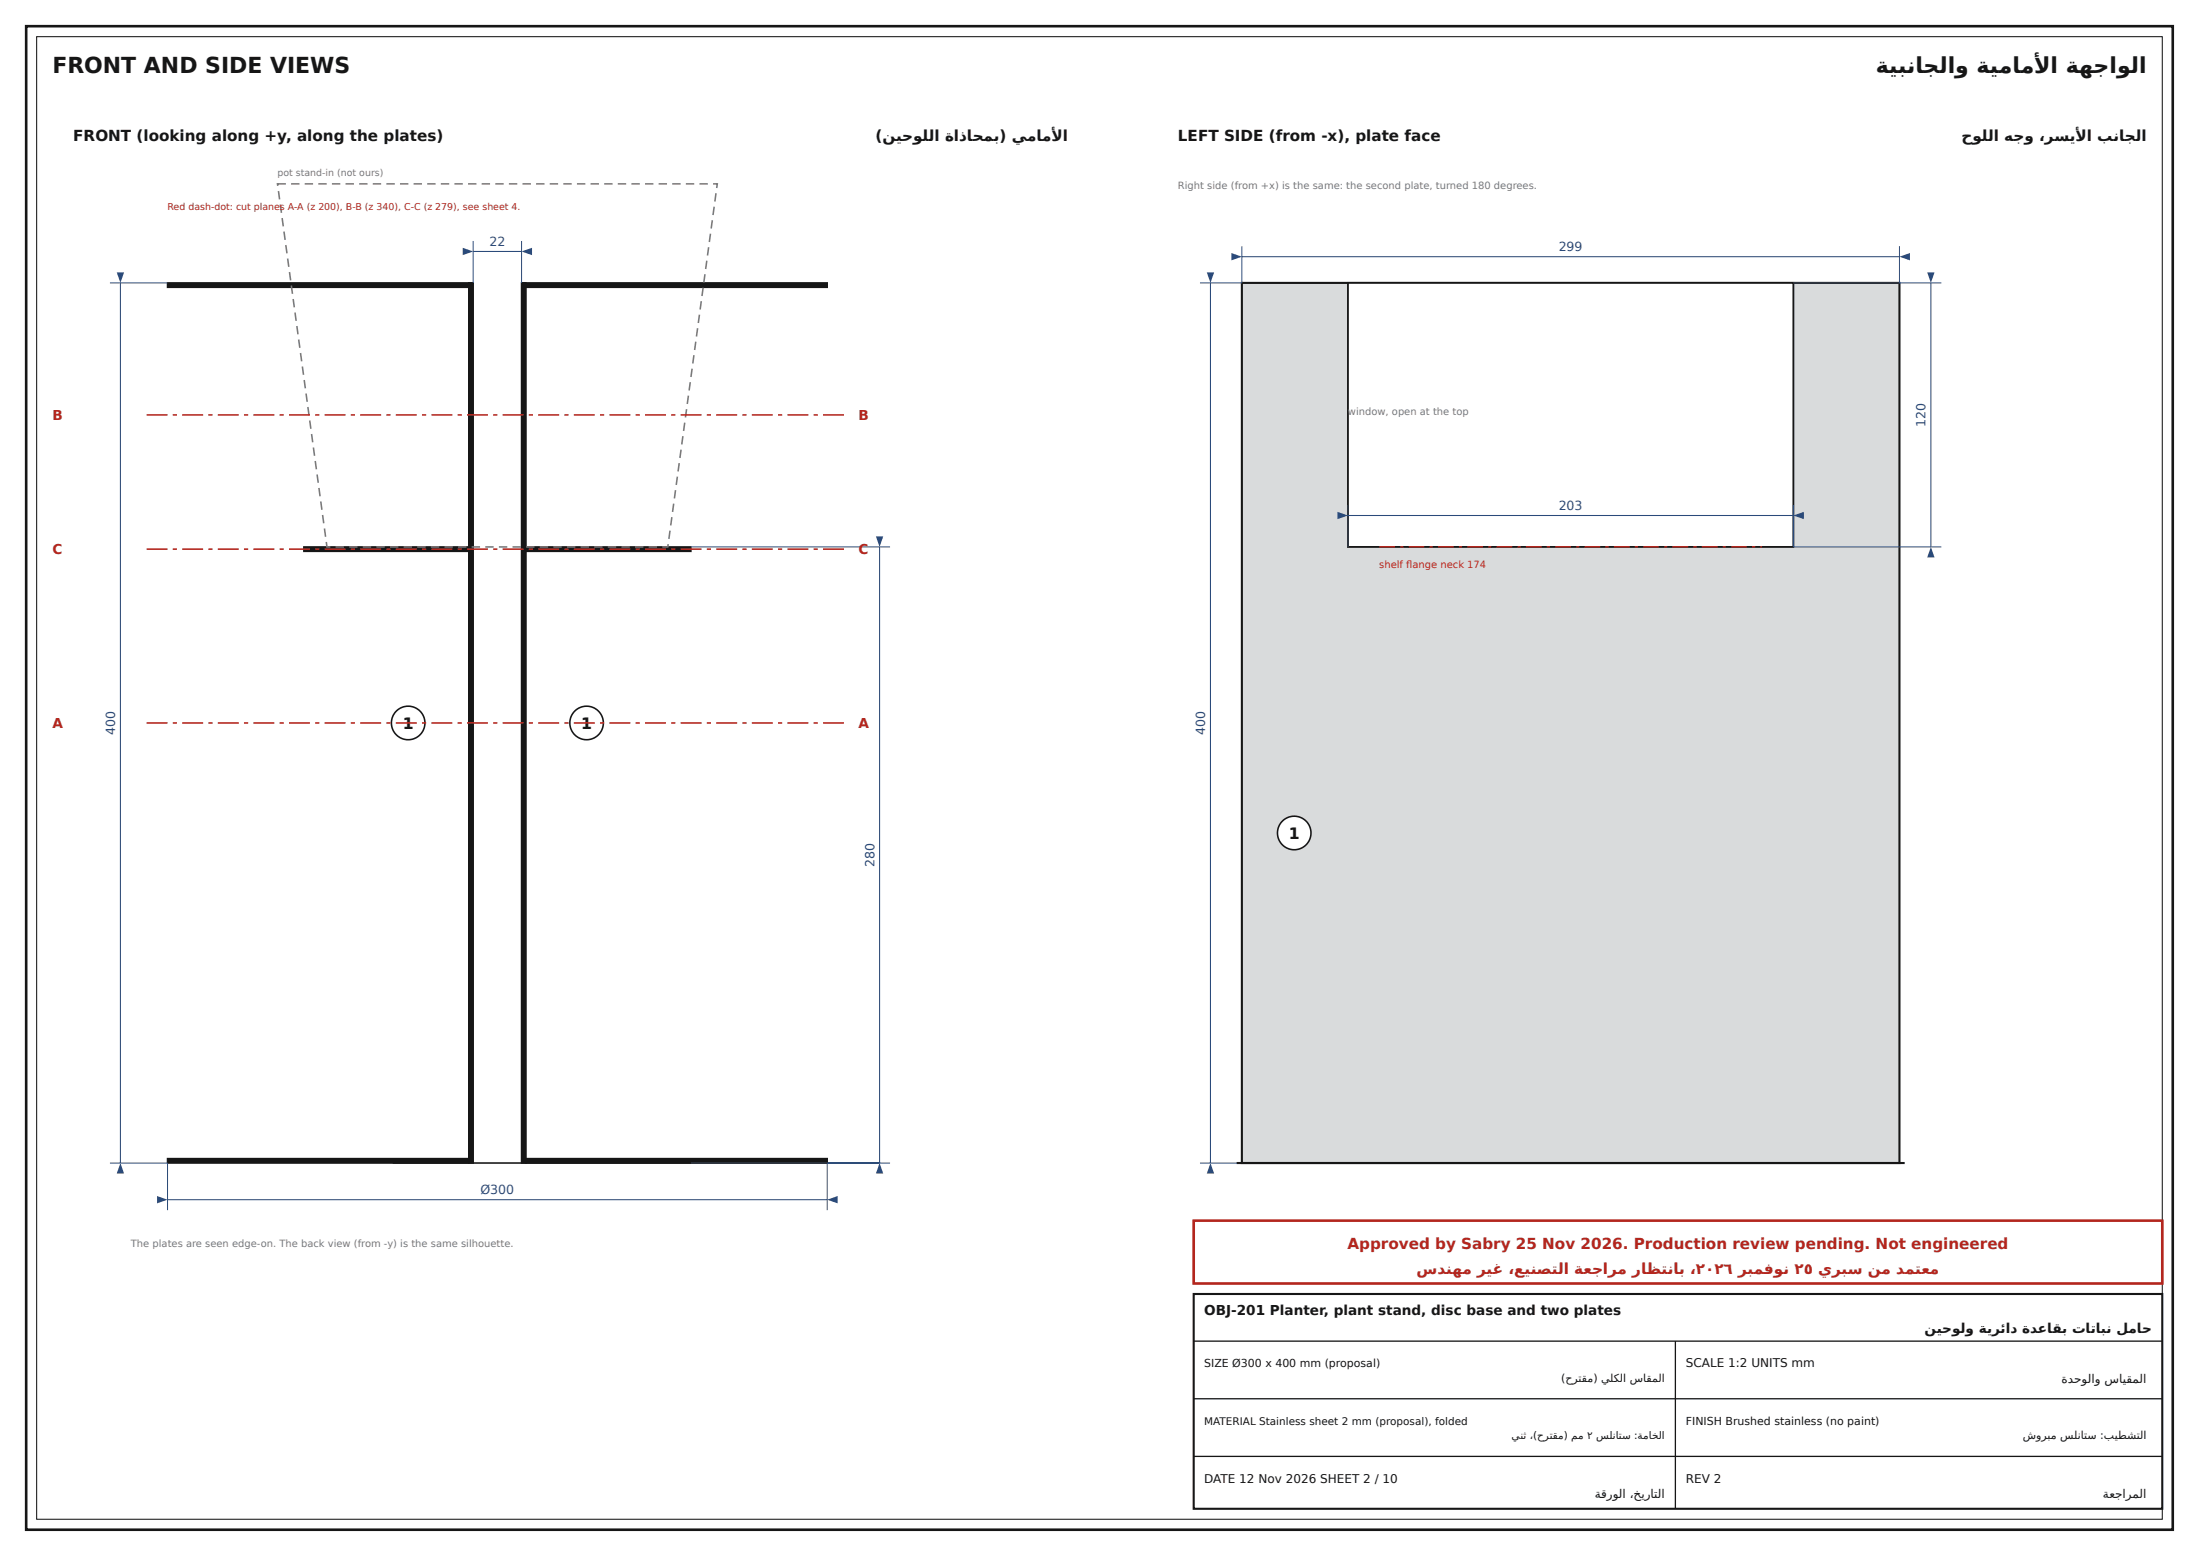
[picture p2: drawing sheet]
<svg xmlns="http://www.w3.org/2000/svg" width="420mm" height="297mm" viewBox="0 0 420 297" stroke-linecap="round" stroke-linejoin="round" font-family="sans-serif">
<path d="M5 5h410v287h-410z" fill="none" stroke="#161616" stroke-width=".5"/>
<path d="M7 7h406v283h-406z" fill="none" stroke="#161616" stroke-width=".2"/>
<path d="M228 247h185v41h-185z" fill="#fff"/>
<path d="M228 247h185v41h-185z" fill="none" stroke="#161616" stroke-width=".4"/>
<path d="M228 256h185M320 256v32M228 267h185M228 278h185" fill="none" stroke="#161616" stroke-width=".25"/>
<path d="M228 233h185v12h-185z" fill="#fff"/>
<path d="M228 233h185v12h-185z" fill="none" stroke="#b3261e" stroke-width=".5"/>
<path d="M89.5 54h.9v168h-.9z" fill="#161616"/>
<path d="M89.5 54h.9v168h-.9z" fill="none" stroke="#161616" stroke-width=".3"/>
<path d="M32 221.2h57.5v.8h-57.5z" fill="#161616"/>
<path d="M32 221.2h57.5v.8h-57.5z" fill="none" stroke="#161616" stroke-width=".3"/>
<path d="M32 54h57.5v.8h-57.5z" fill="#161616"/>
<path d="M32 54h57.5v.8h-57.5z" fill="none" stroke="#161616" stroke-width=".3"/>
<path d="M58 104.4h31.5v.8h-31.5z" fill="#161616"/>
<path d="M58 104.4h31.5v.8h-31.5z" fill="none" stroke="#161616" stroke-width=".3"/>
<path d="M99.6 54h.9v168h-.9z" fill="#161616"/>
<path d="M99.6 54h.9v168h-.9z" fill="none" stroke="#161616" stroke-width=".3"/>
<path d="M100.5 221.2h57.5v.8h-57.5z" fill="#161616"/>
<path d="M100.5 221.2h57.5v.8h-57.5z" fill="none" stroke="#161616" stroke-width=".3"/>
<path d="M100.5 54h57.5v.8h-57.5z" fill="#161616"/>
<path d="M100.5 54h57.5v.8h-57.5z" fill="none" stroke="#161616" stroke-width=".3"/>
<path d="M100.5 104.4h31.5v.8h-31.5z" fill="#161616"/>
<path d="M100.5 104.4h31.5v.8h-31.5z" fill="none" stroke="#161616" stroke-width=".3"/>
<path d="M55.6 35h1.6v.3h-1.6zM58.2 35h1.6v.3h-1.6zM60.8 35h1.6v.3h-1.6zM63.4 35h1.6v.3h-1.6zM66 35h1.6v.3h-1.6zM68.6 35h1.6v.3h-1.6zM71.2 35h1.6v.3h-1.6zM73.8 35h1.6v.3h-1.6zM76.4 35h1.6v.3h-1.6zM79 35h1.6v.3h-1.6zM81.6 35h1.6v.3h-1.6zM84.2 35h1.6v.3h-1.6zM86.8 35h1.6v.3h-1.6zM89.4 35h1.6v.3h-1.6zM92 35h1.6v.3h-1.6zM94.6 35h1.6v.3h-1.6zM97.2 35h1.6v.3h-1.6zM99.8 35h1.6v.3h-1.6zM102.4 35h1.6v.3h-1.6zM105 35h1.6v.3h-1.6zM107.6 35h1.6v.3h-1.6zM110.2 35h1.6v.3h-1.6zM112.8 35h1.6v.3h-1.6zM115.4 35h1.6v.3h-1.6zM118 35h1.6v.3h-1.6zM120.6 35h1.6v.3h-1.6zM123.2 35h1.6v.3h-1.6zM125.8 35h1.6v.3h-1.6zM128.4 35h1.6v.3h-1.6zM131 35h1.6v.3h-1.6zM133.6 35h1.6v.3h-1.6zM136.2 35h1l-.2 .9h-.3l.2-.8h.1v.2h-.8zM136.6 36.9h.3l-.2 1.6-.3-.1zM136.3 39.4l.3 .1-.3 1.6-.3-.1zM135.9 42l.3 .1-.2 1.5h-.3zM135.6 44.6h.3l-.3 1.6h-.3zM135.2 47.2h.3l-.2 1.6h-.3zM134.9 49.7l.2 .1-.2 1.6-.3-.1zM134.5 52.3l.3 .1-.2 1.5h-.3zM134.1 54.9h.3l-.2 1.6h-.3zM133.8 57.5h.3l-.2 1.6h-.3zM133.4 60l.3 .1-.2 1.6-.3-.1zM133.1 62.6l.3 .1-.2 1.6-.3-.1zM132.7 65.2h.3l-.2 1.6h-.3zM132.4 67.8h.3l-.2 1.6h-.3zM132 70.4h.3l-.2 1.6-.3-.1zM131.7 72.9l.3 .1-.2 1.6-.3-.1zM131.3 75.5h.3l-.2 1.6h-.3zM131 78.1h.3l-.2 1.6h-.3zM130.6 80.7h.3l-.2 1.6-.3-.1zM130.3 83.2l.3 .1-.2 1.6-.3-.1zM129.9 85.8l.3 .1-.2 1.5h-.3zM129.6 88.4h.3l-.2 1.6h-.3zM129.2 91h.3l-.2 1.6-.3-.1zM128.9 93.5l.3 .1-.2 1.6-.3-.1zM128.5 96.1l.3 .1-.2 1.5h-.3zM128.2 98.7h.3l-.2 1.6h-.3zM127.8 101.3h.3l-.2 1.6h-.3zM126.5 104.2h1v.2h-.1l.1-.6 .3 .1-.1 .6h-1.2zM123.9 104.2h1.6v.3h-1.6zM121.3 104.2h1.6v.3h-1.6zM118.7 104.2h1.6v.3h-1.6zM116.1 104.2h1.6v.3h-1.6zM113.5 104.2h1.6v.3h-1.6zM110.9 104.2h1.6v.3h-1.6zM108.3 104.2h1.6v.3h-1.6zM105.7 104.2h1.6v.3h-1.6zM103.1 104.2h1.6v.3h-1.6zM100.5 104.2h1.6v.3h-1.6zM97.9 104.2h1.6v.3h-1.6zM95.3 104.2h1.6v.3h-1.6zM92.7 104.2h1.6v.3h-1.6zM90.1 104.2h1.6v.3h-1.6zM87.5 104.2h1.6v.3h-1.6zM84.9 104.2h1.6v.3h-1.6zM82.3 104.2h1.6v.3h-1.6zM79.7 104.2h1.6v.3h-1.6zM77.1 104.2h1.6v.3h-1.6zM74.5 104.2h1.6v.3h-1.6zM71.9 104.2h1.6v.3h-1.6zM69.3 104.2h1.6v.3h-1.6zM66.7 104.2h1.6v.3h-1.6zM64.1 104.2h1.6v.3h-1.6zM62.2 103.5l.3-.1 .1 1h-.2v-.2h.7v.3h-.8zM61.8 100.9h.3l.2 1.5-.3 .1zM61.5 98.3h.3l.2 1.6h-.3zM61.1 95.7h.3l.2 1.6h-.3zM60.8 93.2l.3-.1 .2 1.6-.3 .1zM60.4 90.6l.3-.1 .2 1.6-.3 .1zM60.1 88h.3l.2 1.6h-.3zM59.7 85.4h.3l.2 1.6h-.3zM59.4 82.9l.3-.1 .2 1.6h-.3zM59 80.3l.3-.1 .2 1.6-.3 .1zM58.7 77.7h.3l.2 1.6h-.3zM58.3 75.1h.3l.2 1.6h-.3zM58 72.6l.3-.1 .2 1.6h-.3zM57.6 70l.3-.1 .2 1.6-.3 .1zM57.3 67.4h.3l.2 1.5-.3 .1zM56.9 64.8h.3l.2 1.6h-.3zM56.6 62.3l.2-.1 .3 1.6h-.3zM56.2 59.7l.3-.1 .2 1.6-.3 .1zM55.8 57.1h.3l.3 1.5-.3 .1zM55.5 54.5h.3l.2 1.6h-.3zM55.1 51.9h.3l.3 1.6h-.3zM54.8 49.4l.3-.1 .2 1.6-.3 .1zM54.4 46.8h.3l.3 1.5-.3 .1zM54.1 44.2h.3l.2 1.6h-.3zM53.7 41.6h.3l.3 1.6h-.3zM53.4 39.1l.3-.1 .2 1.6-.3 .1zM53 36.5l.3-.1 .3 1.6-.3 .1zM52.8 35h1.8v.3h-1.6v-.2h.1l.1 .4h-.3z" fill="#7a7a7a"/>
<path d="M75 222h93" fill="none" stroke="#161616" stroke-width=".3"/>
<path d="M23 54v168" fill="none" stroke="#2a4a7a" stroke-width=".2"/>
<g fill="#2a4a7a">
<path d="M22.3 52h1.4l-.7 2z"/>
<path d="M23 222l.7 2h-1.4z"/>
</g>
<path d="M21 54h11M21 222h11" fill="none" stroke="#2a4a7a" stroke-width=".19"/>
<path d="M168 104.4v117.6" fill="none" stroke="#2a4a7a" stroke-width=".2"/>
<g fill="#2a4a7a">
<path d="M167.3 102.4h1.4l-.7 2z"/>
<path d="M168 222l.7 2h-1.4z"/>
</g>
<path d="M132 104.4h38M132 222h38" fill="none" stroke="#2a4a7a" stroke-width=".19"/>
<path d="M32 229h126" fill="none" stroke="#2a4a7a" stroke-width=".2"/>
<g fill="#2a4a7a">
<path d="M30 228.3l2 .7-2 .7z"/>
<path d="M158 229l2-.7v1.4z"/>
</g>
<path d="M32 222v9M158 222v9" fill="none" stroke="#2a4a7a" stroke-width=".19"/>
<path d="M90.4 48h9.2" fill="none" stroke="#2a4a7a" stroke-width=".2"/>
<g fill="#2a4a7a">
<path d="M88.4 47.3l2 .7-2 .7z"/>
<path d="M99.6 48l2-.7v1.4z"/>
</g>
<path d="M90.4 46v8M99.6 46v8" fill="none" stroke="#2a4a7a" stroke-width=".19"/>
<circle cx="78" cy="138" r="3.2" fill="#fff"/>
<circle cx="78" cy="138" r="3.2" fill="none" stroke="#161616" stroke-width=".3"/>
<circle cx="112" cy="138" r="3.2" fill="#fff"/>
<circle cx="112" cy="138" r="3.2" fill="none" stroke="#161616" stroke-width=".3"/>
<g fill="#b3261e">
<path d="M28 137.8h4v.3h-4zM33 137.8h.8v.3h-.8zM34.8 137.8h4v.3h-4zM39.8 137.8h.8v.3h-.8zM41.6 137.8h4v.3h-4zM46.6 137.8h.8v.3h-.8zM48.4 137.8h4v.3h-4zM53.4 137.8h.8v.3h-.8zM55.2 137.8h4v.3h-4zM60.2 137.8h.8v.3h-.8zM62 137.8h4v.3h-4zM67 137.8h.8v.3h-.8zM68.8 137.8h4v.3h-4zM73.8 137.8h.8v.3h-.8zM75.6 137.8h4v.3h-4zM80.6 137.8h.8v.3h-.8zM82.4 137.8h4v.3h-4zM87.4 137.8h.8v.3h-.8zM89.2 137.8h4v.3h-4zM94.2 137.8h.8v.3h-.8zM96 137.8h4v.3h-4zM101 137.8h.8v.3h-.8zM102.8 137.8h4v.3h-4zM107.8 137.8h.8v.3h-.8zM109.6 137.8h4v.3h-4zM114.6 137.8h.8v.3h-.8zM116.4 137.8h4v.3h-4zM121.4 137.8h.8v.3h-.8zM123.2 137.8h4v.3h-4zM128.2 137.8h.8v.3h-.8zM130 137.8h4v.3h-4zM135 137.8h.8v.3h-.8zM136.8 137.8h4v.3h-4zM141.8 137.8h.8v.3h-.8zM143.6 137.8h4v.3h-4zM148.6 137.8h.8v.3h-.8zM150.4 137.8h4v.3h-4zM155.4 137.8h.8v.3h-.8zM157.2 137.8h4v.3h-4z"/>
<path d="M28 79h4v.3h-4zM33 79h.8v.3h-.8zM34.8 79h4v.3h-4zM39.8 79h.8v.3h-.8zM41.6 79h4v.3h-4zM46.6 79h.8v.3h-.8zM48.4 79h4v.3h-4zM53.4 79h.8v.3h-.8zM55.2 79h4v.3h-4zM60.2 79h.8v.3h-.8zM62 79h4v.3h-4zM67 79h.8v.3h-.8zM68.8 79h4v.3h-4zM73.8 79h.8v.3h-.8zM75.6 79h4v.3h-4zM80.6 79h.8v.3h-.8zM82.4 79h4v.3h-4zM87.4 79h.8v.3h-.8zM89.2 79h4v.3h-4zM94.2 79h.8v.3h-.8zM96 79h4v.3h-4zM101 79h.8v.3h-.8zM102.8 79h4v.3h-4zM107.8 79h.8v.3h-.8zM109.6 79h4v.3h-4zM114.6 79h.8v.3h-.8zM116.4 79h4v.3h-4zM121.4 79h.8v.3h-.8zM123.2 79h4v.3h-4zM128.2 79h.8v.3h-.8zM130 79h4v.3h-4zM135 79h.8v.3h-.8zM136.8 79h4v.3h-4zM141.8 79h.8v.3h-.8zM143.6 79h4v.3h-4zM148.6 79h.8v.3h-.8zM150.4 79h4v.3h-4zM155.4 79h.8v.3h-.8zM157.2 79h4v.3h-4z"/>
<path d="M28 104.7h4v.3h-4zM33 104.7h.8v.3h-.8zM34.8 104.7h4v.3h-4zM39.8 104.7h.8v.3h-.8zM41.6 104.7h4v.3h-4zM46.6 104.7h.8v.3h-.8zM48.4 104.7h4v.3h-4zM53.4 104.7h.8v.3h-.8zM55.2 104.7h4v.3h-4zM60.2 104.7h.8v.3h-.8zM62 104.7h4v.3h-4zM67 104.7h.8v.3h-.8zM68.8 104.7h4v.3h-4zM73.8 104.7h.8v.3h-.8zM75.6 104.7h4v.3h-4zM80.6 104.7h.8v.3h-.8zM82.4 104.7h4v.3h-4zM87.4 104.7h.8v.3h-.8zM89.2 104.7h4v.3h-4zM94.2 104.7h.8v.3h-.8zM96 104.7h4v.3h-4zM101 104.7h.8v.3h-.8zM102.8 104.7h4v.3h-4zM107.8 104.7h.8v.3h-.8zM109.6 104.7h4v.3h-4zM114.6 104.7h.8v.3h-.8zM116.4 104.7h4v.3h-4zM121.4 104.7h.8v.3h-.8zM123.2 104.7h4v.3h-4zM128.2 104.7h.8v.3h-.8zM130 104.7h4v.3h-4zM135 104.7h.8v.3h-.8zM136.8 104.7h4v.3h-4zM141.8 104.7h.8v.3h-.8zM143.6 104.7h4v.3h-4zM148.6 104.7h.8v.3h-.8zM150.4 104.7h4v.3h-4zM155.4 104.7h.8v.3h-.8zM157.2 104.7h4v.3h-4z"/>
</g>
<path d="M237.2 54h125.6v168h-125.6z" fill="#d9dbdc"/>
<path d="M237.2 54h125.6v168h-125.6z" fill="none" stroke="#161616" stroke-width=".4"/>
<path d="M257.5 54h85v50.4h-85z" fill="#fff"/>
<path d="M257.5 54h85v50.4h-85z" fill="none" stroke="#161616" stroke-width=".35"/>
<path d="M237.2 49h125.6" fill="none" stroke="#2a4a7a" stroke-width=".2"/>
<g fill="#2a4a7a">
<path d="M235.2 48.3l2 .7-2 .7z"/>
<path d="M362.8 49l2-.7v1.4z"/>
</g>
<path d="M237.2 47v7M362.8 47v7" fill="none" stroke="#2a4a7a" stroke-width=".19"/>
<path d="M257.5 98.4h85" fill="none" stroke="#2a4a7a" stroke-width=".2"/>
<g fill="#2a4a7a">
<path d="M255.5 97.7l2 .7-2 .7z"/>
<path d="M342.5 98.4l2-.7v1.4z"/>
</g>
<path d="M257.5 96.4v8M342.5 96.4v8" fill="none" stroke="#2a4a7a" stroke-width=".19"/>
<path d="M368.8 54v50.4" fill="none" stroke="#2a4a7a" stroke-width=".2"/>
<g fill="#2a4a7a">
<path d="M368.1 52h1.4l-.7 2z"/>
<path d="M368.8 104.4l.7 2h-1.4z"/>
</g>
<path d="M342.5 54h28.3M342.5 104.4h28.3" fill="none" stroke="#2a4a7a" stroke-width=".19"/>
<path d="M231.2 54v168" fill="none" stroke="#2a4a7a" stroke-width=".2"/>
<g fill="#2a4a7a">
<path d="M230.5 52h1.4l-.7 2z"/>
<path d="M231.2 222l.7 2h-1.4z"/>
</g>
<path d="M229.2 54h8M229.2 222h8" fill="none" stroke="#2a4a7a" stroke-width=".19"/>
<path d="M263.4 104.2h3v.3h-3zM267.4 104.2h.6v.3h-.6zM269 104.2h3v.3h-3zM273 104.2h.6v.3h-.6zM274.6 104.2h3v.3h-3zM278.6 104.2h.6v.3h-.6zM280.2 104.2h3v.3h-3zM284.2 104.2h.6v.3h-.6zM285.8 104.2h3v.3h-3zM289.8 104.2h.6v.3h-.6zM291.4 104.2h3v.3h-3zM295.4 104.2h.6v.3h-.6zM297 104.2h3v.3h-3zM301 104.2h.6v.3h-.6zM302.6 104.2h3v.3h-3zM306.6 104.2h.6v.3h-.6zM308.2 104.2h3v.3h-3zM312.2 104.2h.6v.3h-.6zM313.8 104.2h3v.3h-3zM317.8 104.2h.6v.3h-.6zM319.4 104.2h3v.3h-3zM323.4 104.2h.6v.3h-.6zM325 104.2h3v.3h-3zM329 104.2h.6v.3h-.6zM330.6 104.2h3v.3h-3zM334.6 104.2h.6v.3h-.6zM336.2 104.2h.3v.3h-.3z" fill="#b3261e"/>
<path d="M236.2 222h127.6" fill="none" stroke="#161616" stroke-width=".4"/>
<circle cx="247.2" cy="159" r="3.2" fill="#fff"/>
<circle cx="247.2" cy="159" r="3.2" fill="none" stroke="#161616" stroke-width=".3"/>
<g font-size="4.2" fill="#161616">
<text x="10" y="14">FRONT AND SIDE VIEWS</text>
<text x="358.3" y="14">ةيبناجلاو ةيمامأل ا ةهجاولا</text>
</g>
<g font-size="3" fill="#161616">
<text x="76.9" y="139.1">1</text>
<text x="111" y="139.1">1</text>
<text x="246.2" y="160.1">1</text>
</g>
<g font-size="2.9" fill="#161616">
<text x="14" y="27">FRONT (looking along +y, along the plates)</text>
<text x="167.2" y="27">)نيحوللا ةاذاحمب) يمامأل ا</text>
<text x="225" y="27">LEFT SIDE (from -x), plate face</text>
<text x="374.6" y="27">حوللا هجو ،رسيأل ا بناجلا</text>
</g>
<g font-size="2.9" fill="#b3261e">
<text x="257.4" y="238.4">Approved by Sabry 25 Nov 2026. Production review pending. Not engineered</text>
<text x="270.6" y="243.2">سدنهم ريغ ،عينصتلا ةعجارم راظتناب ،٢٠٢٦ ربمفون ٢٥ يربس نم دمتعم</text>
</g>
<g font-size="2.6" fill="#b3261e">
<text x="10" y="80.2">B</text>
<text x="164" y="80.2">B</text>
<text x="10" y="105.8">C</text>
<text x="164" y="105.8">C</text>
<text x="10" y="139">A</text>
<text x="164" y="139">A</text>
</g>
<g font-size="2.6" fill="#161616">
<text x="230" y="251">OBJ-201 Planter, plant stand, disc base and two plates</text>
<text x="367.6" y="254.4">نيحولو ةيرئاد ةدعاقب تاتابن لماح</text>
</g>
<g font-size="2.4" fill="#2a4a7a">
<text x="93.5" y="47">22</text>
<text x="297.7" y="48">299</text>
<text x="367.8" y="81.5" transform="rotate(-90 367.8 81.5)">120</text>
<text x="297.7" y="97.4">203</text>
<text x="22" y="140.3" transform="rotate(-90 22 140.3)">400</text>
<text x="230.2" y="140.3" transform="rotate(-90 230.2 140.3)">400</text>
<text x="167" y="165.5" transform="rotate(-90 167 165.5)">280</text>
<text x="91.8" y="228">Ø300</text>
</g>
<g font-size="2.3" fill="#161616">
<text x="322" y="261">SCALE 1:2 UNITS mm</text>
<text x="393.8" y="264">ةدحولاو سايقملا</text>
<text x="230" y="283">DATE 12 Nov 2026 SHEET 2 / 10</text>
<text x="304.6" y="286">ةقرولا ،خيراتلا</text>
<text x="322" y="283">REV 2</text>
<text x="401.7" y="286">ةعجارملا</text>
</g>
<g font-size="2.1" fill="#161616">
<text x="230" y="261">SIZE Ø300 x 400 mm (proposal)</text>
<text x="298.2" y="263.7">(حرتقم) يلكلا ساقملا</text>
<text x="322" y="272">FINISH Brushed stainless (no paint)</text>
<text x="386.4" y="274.7">شوربم سلناتس :بيطشتلا</text>
</g>
<g font-size="2" fill="#161616">
<text x="230" y="272">MATERIAL Stainless sheet 2 mm (proposal), folded</text>
<text x="288.7" y="274.6">ينث ،(حرتقم) مم ٢ سلناتس :ةماخلا</text>
</g>
<g font-size="1.9" fill="#7a7a7a">
<text x="225" y="36">Right side (from +x) is the same: the second plate, turned 180 degrees.</text>
<text x="257.5" y="79.2">window, open at the top</text>
<text x="25" y="238">The plates are seen edge-on. The back view (from -y) is the same silhouette.</text>
</g>
<text font-size="1.9" fill="#b3261e" x="263.4" y="108.4">shelf fl ange neck 174</text>
<text font-size="1.8" fill="#7a7a7a" x="53" y="33.6">pot stand-in (not ours)</text>
<text font-size="1.8" fill="#b3261e" x="32" y="40">Red dash-dot: cut planes A-A (z 200), B-B (z 340), C-C (z 279), see sheet 4.</text>
</svg>
